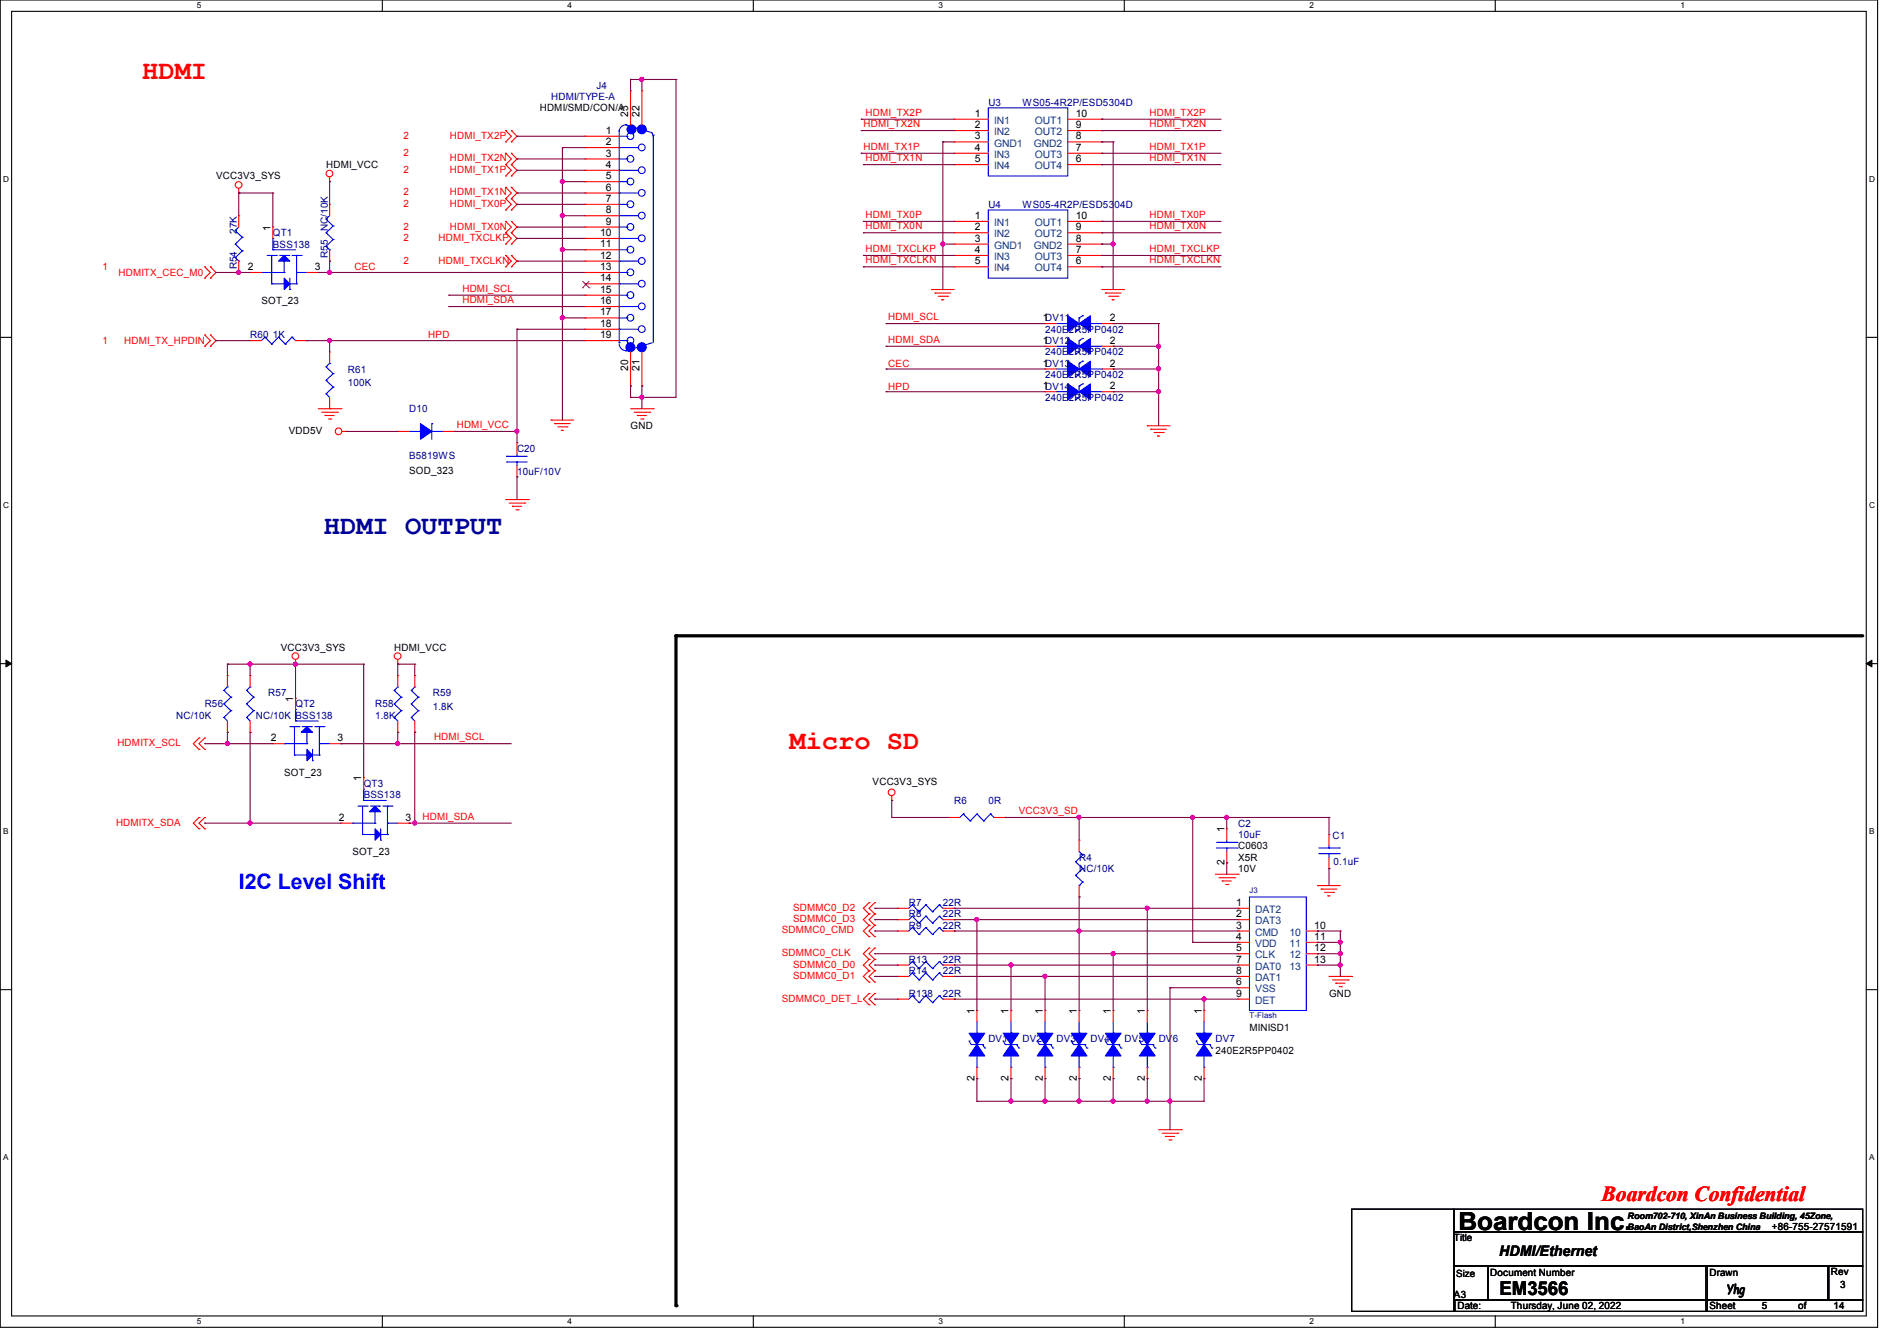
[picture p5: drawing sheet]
<svg xmlns="http://www.w3.org/2000/svg" width="297mm" height="210mm" viewBox="0 0 297 210" stroke-linecap="round" stroke-linejoin="round" font-family="sans-serif">
<path d="M0 0h294v207.9h-294zM1.8 1.8h290.4v204.3h-290.4z" fill="none" stroke="#000" stroke-width=".17"/>
<g fill="#fff">
<path d="M30.8 .2h.7v1.4h-.7z"/>
<path d="M30.8 206.2h.7v1.4h-.7z"/>
</g>
<path d="M59.9 0v1.8M59.9 206.1v1.8" fill="none" stroke="#000" stroke-width=".17"/>
<g fill="#fff">
<path d="M88.9 .2h.6v1.4h-.6z"/>
<path d="M88.9 206.2h.6v1.4h-.6z"/>
</g>
<path d="M117.9 0v1.8M117.9 206.1v1.8" fill="none" stroke="#000" stroke-width=".17"/>
<g fill="#fff">
<path d="M146.9 .2h.7v1.4h-.7z"/>
<path d="M146.9 206.2h.7v1.4h-.7z"/>
</g>
<path d="M176 0v1.8M176 206.1v1.8" fill="none" stroke="#000" stroke-width=".17"/>
<g fill="#fff">
<path d="M205 .2h.7v1.4h-.7z"/>
<path d="M205 206.2h.7v1.4h-.7z"/>
</g>
<path d="M234.1 0v1.8M234.1 206.1v1.8" fill="none" stroke="#000" stroke-width=".17"/>
<g fill="#fff">
<path d="M263.1 .2h.7v1.4h-.7z"/>
<path d="M263.1 206.2h.7v1.4h-.7z"/>
<path d="M.5 27.3h.9v1.4h-.9z"/>
<path d="M292.7 27.3h.8v1.4h-.8z"/>
<path d="M.5 78.4h.9v1.4h-.9z"/>
<path d="M292.7 78.4h.8v1.4h-.8z"/>
</g>
<path d="M0 52.8h1.8M292.2 52.8h1.8" fill="none" stroke="#000" stroke-width=".17"/>
<g fill="#fff">
<path d="M.5 129.5h.8v1.4h-.8z"/>
<path d="M292.7 129.5h.8v1.4h-.8z"/>
</g>
<path d="M0 103.9h1.8M292.2 103.9h1.8" fill="none" stroke="#000" stroke-width=".17"/>
<path d="M.9 103.4l.9 .5-.9 .5zM292.2 103.9l.9-.5v1z" fill="#000" stroke="#000" stroke-width=".16"/>
<g fill="#fff">
<path d="M.5 180.5h.8v1.4h-.8z"/>
<path d="M292.7 180.5h.8v1.4h-.8z"/>
</g>
<g fill="none" stroke="#000" stroke-width=".17">
<path d="M0 155h1.8M292.2 155h1.8M211.6 189.4h16v16h-16zM227.6 189.4h64v3.5h-64zM227.6 192.9h64v5.3h-64zM227.6 198.2h5.4v5.4h-5.4zM233 198.2h53.3v5.4h-53.3zM267.1 198.2h.1M267.1 198.2v5.4M267.3 198.2h18.8v5.4h-18.8zM286.3 198.2h5.3v5.4h-5.3zM227.8 203.6h39.5v1.8h-39.5z"/>
<path d="M267.1 203.6h24.5v1.8h-24.5z"/>
</g>
<path d="M291.6 99.6h-185.8v104.9" fill="none" stroke="#000" stroke-width=".51"/>
<g fill="#000">
<circle cx="105.8" cy="99.6" r=".25"/>
<circle cx="105.8" cy="204.5" r=".25"/>
</g>
<g fill="none" stroke="#f00" stroke-width=".17">
<path d="M98.7 14.2h.1M98.7 14.2v5.4M100.5 14.2h.1M100.5 14.2v5.4M149.4 18.7h.1M149.4 18.7h5.3M167.2 18.7h5.3M172.5 18.7h.1M37.4 30.2h.1M37.4 33.8h.1M37.4 29.5v.7M37.4 33.8v1.8"/>
<path d="M42.7 35.6h.1M42.7 35.6v1.7M51.6 28.4h.1M51.6 32h.1M51.6 27.7v.7M51.6 32v1.8M51.6 39.1v1.8M79.2 36.4h.1M79.2 38.2h.1M79.2 34.7h.1M79.2 31.1h.1M79.2 32.9h.1"/>
<path d="M79.2 29.3h.1M79.2 25.8h.1M79.2 27.6h.1M79.2 24h.1M79.2 20.4h.1M79.2 22.2h.1M79.2 36.4l.9 .9-.9 .9M79.2 34.7l.9 .9-.9 .8M79.2 31.1l.9 .9-.9 .9M79.2 29.3l.9 .9-.9 .9M79.2 25.8l.9 .9-.9 .9M79.2 24l.9 .9-.9 .9"/>
<path d="M79.2 20.4l.9 .9-.9 .9M80.1 38.2h.1M80.1 36.4h.1M80.1 34.7h.1M80.1 32.9h.1M80.1 31.1h.1M80.1 29.3h.1M80.1 27.6h.1M80.1 25.8h.1M80.1 24h.1M80.1 22.2h.1M80.1 20.4h.1"/>
<path d="M80.1 36.4l.8 .9-.8 .9M80.1 34.7l.8 .9-.8 .8M80.1 31.1l.8 .9-.8 .9M80.1 29.3l.8 .9-.8 .9M80.1 25.8l.8 .9-.8 .9M80.1 24l.8 .9-.8 .9M80.1 20.4l.8 .9-.8 .9M91.6 21.3h.1M91.6 23.1h.1M91.6 24.9h.1M91.6 26.7h.1M91.6 28.4h.1"/>
<path d="M91.6 30.2h.1M91.6 32h.1M91.6 33.8h.1M91.6 35.6h.1M91.6 37.3h.1M91.6 39.1h.1M91.6 21.3h5.3M91.6 23.1h5.3M91.6 24.9h5.3M91.6 26.7h5.3M91.6 28.4h5.3M91.6 30.2h5.3"/>
<path d="M91.6 32h5.3M91.6 33.8h5.3M91.6 35.6h5.3M91.6 37.3h5.3M91.6 39.1h5.3M149.4 34.7h.1M149.4 36.4h.1M149.4 38.2h.1M149.4 20.4h.1M149.4 24h.1M149.4 25.8h.1M149.4 22.2h.1"/>
<path d="M149.4 34.7h5.3M149.4 36.4h5.3M149.4 38.2h5.3M149.4 20.4h5.3M149.4 24h5.3M149.4 25.8h5.3M149.4 22.2h5.3M167.2 34.7h5.3M167.2 36.4h5.3M167.2 38.2h5.3M167.2 20.4h5.3M167.2 24h5.3"/>
<path d="M167.2 25.8h5.3M167.2 22.2h5.3M172.5 34.7h.1M172.5 36.4h.1M172.5 38.2h.1M172.5 20.4h.1M172.5 22.2h.1M172.5 24h.1M172.5 25.8h.1M32 43.6h.1M32 41.8h.1M32 54.2h.1"/>
<path d="M32 52.5h.1M32 41.8l.9 .9-.9 .9M32 52.5l.9 .8-.9 .9M32.9 41.8h.1M32.9 43.6h.1M32.9 52.5h.1M32.9 54.2h.1M32.9 41.8l.9 .9-.9 .9M32.9 52.5l.9 .8-.9 .9M37.4 42.7h.1M37.4 40.9v1.8M39.2 53.3h.1"/>
<path d="M39.2 42.7h.1M39.2 53.3h1.7M39.2 42.7h1.7M46.3 53.3h1.7M48 53.3h.1M48 42.7h1.8M49.8 42.7h.1M51.6 40.9h.1M51.6 55.1h.1M51.6 55.1v1.8M79.2 40h.1M79.2 41.8h.1"/>
<path d="M79.2 40l.9 .9-.9 .9M80.1 41.8h.1M80.1 40h.1M80.1 40l.8 .9-.8 .9M91.6 40.9h.1M91.6 42.7h.1M91.6 44.4h.1M91.6 46.2h.1M91.6 48h.1M91.6 49.8h.1M91.6 51.6h.1M91.6 53.3h.1"/>
<path d="M91.6 53.3h5.3M91.6 42.7h5.3M91.6 40.9h5.3M91.6 44.4h5.3M91.6 46.2h5.3M91.6 48h5.3M91.6 49.8h5.3M91.6 51.6h5.3M98.7 55.1v5.4M100.5 55.1v5.4M145.8 45.3h.1M145.8 45.3h3.6"/>
<path d="M146.4 45.9h.1M146.4 45.9h2.4M146.9 46.4h1.4M147.4 46.9h.1M147.4 46.9h.4M148.3 46.4h.1M149.4 40h.1M149.4 41.8h.1M149.4 40h5.3M149.4 41.8h5.3M163.6 57.8h.1M163.6 54.2h.1"/>
<path d="M163.6 50.7h.1M163.6 57.8h1.8M163.6 54.2h1.8M163.6 50.7h1.8M167.2 40h5.3M167.2 41.8h5.3M172.5 45.3h.1M172.5 40h.1M172.5 41.8h.1M172.5 45.3h3.6M172.5 57.8h1.8M172.5 54.2h1.8"/>
<path d="M172.5 50.7h1.8M173.1 45.9h.1M173.1 45.9h2.4M173.6 46.4h1.4M174.1 46.9h.1M174.1 46.9h.4M174.3 57.8h.1M174.3 54.2h.1M174.3 50.7h.1M175 46.4h.1M49.8 64h3.6M50.4 64.6h2.4"/>
<path d="M50.9 65.1h.1M50.9 65.1h1.4M51.4 65.6h.4M51.6 64h.1M51.6 62.2v1.8M51.8 65.6h.1M52.8 64.6h.1M53.4 64h.1M53.6 67.6h.7M54.3 67.6h.1M62.3 67.6h.1M62.3 67.6h1.8"/>
<path d="M69.4 67.6h1.8M71.2 67.6h.1M79.2 78.2h3.5M79.7 78.8h2.5M80.2 79.3h.1M80.2 79.3h1.5M80.8 79.8h.3M80.9 69.3h.1M80.9 74.7h.1M80.9 69.3v1.8M80.9 72.9v1.8M81.1 79.8h.1"/>
<path d="M82.2 78.8h.1M82.7 78.2h.1M86.3 65.8h.1M86.3 65.8h3.5M86.8 66.3h.1M86.8 66.3h2.5M87.3 66.8h1.5M87.9 67.4h.1M87.9 67.4h.3M88.8 66.8h.1M98.7 60.5h.1M98.7 64h3.6"/>
<path d="M99.3 64.6h2.4M99.8 65.1h.1M99.8 65.1h1.4M100.3 65.6h.4M100.5 60.5h.1M100.7 65.6h.1M101.7 64.6h.1M102.3 64h.1M163.6 61.3h.1M163.6 61.3h1.8M172.5 61.3h1.8M174.3 61.3h.1"/>
<path d="M179.6 66.7h.1M179.6 66.7h3.6M180.2 67.2h.1M180.2 67.2h2.4M180.7 67.7h1.4M181.2 68.3h.1M181.2 68.3h.4M182.1 67.7h.1M31.2 117.3h.1M31.2 115.6h.1M31.2 115.6l-.9 .9 .9 .8M32 117.3h.1"/>
<path d="M32 115.6h.1M32 115.6l-.8 .9 .8 .8M35.6 114.7h.1M35.6 105.8h.1M35.6 105.8v1.8M35.6 112.9v1.8M39.2 114.7h.1M39.2 105.8h.1M39.2 105.8v1.8M39.2 112.9v1.8M42.7 116.5h.1M42.7 116.5h1.8"/>
<path d="M46.3 104h.1M46.3 109.3h.1M46.3 103.3v.7M46.3 109.3v1.8M51.6 116.5h1.8M53.4 116.5h.1M62.3 104h.1M62.3 114.7h.1M62.3 105.8h.1M62.3 103.3v.7M62.3 105.8v1.8M62.3 112.9v1.8"/>
<path d="M64.9 114.7h.1M64.9 105.8h.1M64.9 105.8v1.8M64.9 112.9v1.8M31.2 129.8h.1M31.2 128h.1M31.2 128l-.9 .9 .9 .9M32 129.8h.1M32 128h.1M32 128l-.8 .9 .8 .9M53.4 128.9h.1M53.4 128.9h1.8"/>
<path d="M56.9 121.8h.1M56.9 121.8v1.8M62.3 128.9h1.8M64.1 128.9h.1M139.6 125.3h.1M139.6 124.6v.7M148.5 128h.1M148.5 128h1.8M155.6 128h1.8M157.4 128h.1M169 131.6h.1M169 131.6v1.7"/>
<path d="M169 138.7v1.8M190.3 136.9h3.5M190.8 137.5h2.5M191.3 138h.1M191.3 138h1.5M191.9 138.5h.3M192.1 129.8h.1M192.1 135.1h.1M192.1 129.8v1.8M192.1 133.3v1.8M192.2 138.5h.1M193.3 137.5h.1"/>
<path d="M193.8 136.9h.1M206.3 138.7h.1M206.3 138.7h3.5M206.8 139.2h.1M206.8 139.2h2.5M207.3 139.7h1.5M208.1 130.7h.1M208.1 136h.1M208.1 130.7v1.8M208.1 134.2v1.8M208.8 139.7h.1M136.1 141.4h.1"/>
<path d="M136.1 143.1h.1M136.1 144.9h.1M136.1 146.7h.1M136.1 148.5h.1M136.1 150.2h.1M136.1 152h.1M136.1 153.8h.1M136.1 155.6h.1M136.1 157.4h.1M136.1 141.4l-.9 .8 .9 .9M136.1 143.1l-.9 .9 .9 .9M136.1 144.9l-.9 .9 .9 .9"/>
<path d="M136.1 148.5l-.9 .9 .9 .8M136.1 150.2l-.9 .9 .9 .9M136.1 152l-.9 .9 .9 .9M136.1 155.6l-.9 .9 .9 .9M136.9 141.4h.1M136.9 143.1h.1M136.9 144.9h.1M136.9 146.7h.1M136.9 148.5h.1M136.9 150.2h.1M136.9 152h.1M136.9 153.8h.1"/>
<path d="M136.9 155.6h.1M136.9 157.4h.1M136.9 141.4l-.8 .8 .8 .9M136.9 143.1l-.8 .9 .8 .9M136.9 144.9l-.8 .9 .8 .9M136.9 148.5l-.8 .9 .8 .8M136.9 150.2l-.8 .9 .8 .9M136.9 152l-.8 .9 .8 .9M136.9 155.6l-.8 .9 .8 .9M140.5 151.1h.1M140.5 142.2h.1M140.5 152.9h.1"/>
<path d="M140.5 144h.1M140.5 156.5h.1M140.5 145.8h.1M140.5 152.9h1.8M140.5 151.1h1.8M140.5 142.2h1.8M140.5 144h1.8M140.5 145.8h1.8M140.5 156.5h1.8M147.6 152.9h1.8M147.6 151.1h1.8M147.6 142.2h1.8"/>
<path d="M147.6 144h1.8M147.6 145.8h1.8M147.6 156.5h1.8M149.4 151.1h.1M149.4 142.2h.1M149.4 152.9h.1M149.4 144h.1M149.4 156.5h.1M149.4 145.8h.1M153 158.2h.1M153 158.2v1.8M158.3 158.2h.1"/>
<path d="M158.3 158.2v1.8M163.6 158.2h.1M163.6 158.2v1.8M169 140.5h.1M169 158.2h.1M169 158.2v1.8M174.3 158.2h.1M174.3 158.2v1.8M179.6 158.2h.1M179.6 158.2v1.8M188.5 158.2h.1M188.5 158.2v1.8"/>
<path d="M193.8 151.1h.1M193.8 152.9h.1M193.8 142.2h.1M193.8 144h.1M193.8 145.8h.1M193.8 147.6h.1M193.8 149.4h.1M193.8 154.7h.1M193.8 156.5h.1M193.8 152.9h1.8M193.8 151.1h1.8M193.8 142.2h1.8"/>
<path d="M193.8 144h1.8M193.8 145.8h1.8M193.8 147.6h1.8M193.8 149.4h1.8M193.8 154.7h1.8M193.8 156.5h1.8M204.5 151.1h1.8M204.5 145.8h1.8M204.5 147.6h1.8M204.5 149.4h1.8M206.3 145.8h.1M206.3 147.6h.1"/>
<path d="M206.3 149.4h.1M206.3 151.1h.1M207.9 140.3h.1M207.9 140.3h.3M208.1 152.9h3.5M208.6 153.5h2.5M209.1 154h.1M209.1 154h1.5M209.7 154.5h.3M210 154.5h.1M211.1 153.5h.1M211.6 152.9h.1"/>
<path d="M153 168.9h.1M153 167.1v1.8M158.3 168.9h.1M158.3 167.1v1.8M163.6 168.9h.1M163.6 167.1v1.8M169 168.9h.1M169 167.1v1.8M174.3 168.9h.1M174.3 167.1v1.8M179.6 168.9h.1M179.6 167.1v1.8"/>
<path d="M181.4 176.9h3.6M181.9 177.5h2.5M182.5 178h.1M182.5 178h1.4M183 178.5h.3M183.3 178.5h.1M184.4 177.5h.1M185 176.9h.1M188.5 168.9h.1M188.5 167.1v1.8"/>
<circle cx="37.4" cy="29" r=".52"/>
<circle cx="51.6" cy="27.2" r=".52"/>
<circle cx="53" cy="67.5" r=".52"/>
<circle cx="46.3" cy="102.7" r=".52"/>
<circle cx="62.3" cy="102.7" r=".52"/>
<circle cx="139.6" cy="124.1" r=".52"/>
</g>
<g fill="none" stroke="#00f" stroke-width=".17">
<path d="M98 19.6h.1M98 19.6a1.04 1.04 0 0 0-1.1 1M98 19.6l4.1 1.2M154.7 16.9h12.5v10.7h-12.5zM36.8 36.1h.1M36.8 38.2h.1M36.8 36.1l1.1 1.1M36.8 38.2l1.1 1.1M37.4 35.6l-.6 .5M37.9 37.2h.1M37.9 39.3h.1M37.9 37.2l-1.1 1"/>
<path d="M37.9 39.3l-1.1 1M42.7 39.1h.1M42.7 37.3h.1M42.7 39.1h3.6M42.7 37.3v1.8M51.1 34.3h.1M51.1 36.4h.1M51.1 38.6h.1M51.1 34.3l1.1 1.1M51.1 36.4l1.1 1.1M51.1 38.6l.5 .5M51.6 39.1h.1"/>
<path d="M51.6 33.8l-.5 .5M52.2 35.4h.1M52.2 37.5h.1M52.2 35.4l-1.1 1M52.2 37.5l-1.1 1.1M96.9 23.1h.1M96.9 26.7h.1M96.9 30.2h.1M96.9 33.8h.1M96.9 37.3h.1M96.9 39.1h1.3M96.9 21.3h1.3"/>
<path d="M96.9 23.1h3M96.9 24.9h1.3M96.9 26.7h3M96.9 28.4h1.3M96.9 30.2h3M96.9 32h1.3M96.9 33.8h3M96.9 35.6h1.3M96.9 37.3h3M96.9 20.4v33.3M98.2 21.3h.1M98.2 24.9h.1"/>
<path d="M98.2 28.4h.1M98.2 32h.1M98.2 35.6h.1M98.2 39.1h.1M102 20.8l.2 .5M102.3 21.2h.1M102.3 21.2v32.5M154.7 32.9h12.5v10.7h-12.5zM36.8 40.3h.1M36.8 40.3l.6 .6M37.4 40.9h.1M40.9 42.7h.1"/>
<path d="M40.9 42.7h3.6M41.5 52.8h.1M41.5 52.8l-.6 .5M41.5 52.8l1 1.1M41.8 40h1.5M42.5 53.9h.1M42.5 44.4h.1M42.5 40v4.4M42.5 44.4h2M43.3 40h.1M43.6 52.8h.1M43.6 52.8l-1.1 1.1"/>
<path d="M43.6 52.8l1.1 1.1M43.8 40h1.4M44.5 44.4h.1M44.5 42.7h.1M44.5 40.9v1.8M44.7 53.9h.1M45.2 40h.1M45.4 45.3h.1M45.4 43.6v1.7M45.4 44.4h1M45.7 52.8h.1M45.7 52.8l-1 1.1"/>
<path d="M45.7 52.8l.6 .5M45.7 40h1.5M46.3 53.3h.1M46.4 44.4h.1M46.4 40h.1M46.4 42.7h.1M46.4 40v4.4M46.4 42.7h1.6M47.2 40h.1M51.1 59.6h.1M51.1 57.4h.1M51.1 59.6l1.1 1"/>
<path d="M51.1 57.4l1.1 1.1M51.6 56.9h.1M51.6 56.9l-.5 .5M52.2 58.5h.1M52.2 58.5l-1.1 1.1M96.9 40.9h.1M96.9 44.4h.1M96.9 48h.1M96.9 51.6h.1M96.9 53.7h.1M96.9 53.9a1.04 1.04 0 0 0 1.1 1M96.9 44.4h3"/>
<path d="M96.9 42.7h1.3M96.9 40.9h3M96.9 46.2h1.3M96.9 48h3M96.9 49.8h1.3M96.9 51.6h3M96.9 53.3h1.3M98 54.9h.1M98.2 42.7h.1M98.2 46.2h.1M98.2 49.8h.1M98.2 53.3h.1"/>
<path d="M102.1 53.7l-4.1 1.2M165.4 57.8h1.8M165.4 54.2h1.8M165.4 50.7h1.8M167.2 57.8h.1M167.2 54.2h.1M167.2 50.7h.1M168.4 59h.1M168.4 55.5h.1M168.4 51.9h.1M169 56.9h.1M169 53.3h.1"/>
<path d="M169 49.8h.1M169 49.8v1.8l-.6 .3M169 53.3v1.8l-.6 .4M169 56.9v1.8l-.6 .3M169.5 56.6h.1M169.5 53h.1M169.5 49.4h.1M169.5 56.6l-.5 .3M169.5 53l-.5 .3M169.5 49.4l-.5 .4M170.7 57.8h1.8M170.7 54.2h1.8"/>
<path d="M170.7 50.7h1.8M172.5 57.8h.1M172.5 54.2h.1M172.5 50.7h.1M51.1 61.7h.1M51.1 61.7l.5 .5M52.2 60.6h.1M52.2 60.6l-1.1 1.1M64.1 67.6h1.7M65.8 67.6h.1M67.6 66.3h.1M67.6 66.3v2.5"/>
<path d="M67.6 67.6h1.8M69.4 67.6h.1M79.3 72.3h.1M79.3 71.5h.1M79.3 72.3h3.2M79.3 71.5h3.2M80.9 71.5h.1M80.9 72.3h.1M80.9 71.1v.4M80.9 72.3v.6M165.4 61.3h1.8M167.2 61.3h.1"/>
<path d="M168.4 62.6h.1M169 60.5h.1M169 60.5v1.7l-.6 .4M169.5 60.1h.1M169.5 60.1l-.5 .4M170.7 61.3h1.8M172.5 61.3h.1M35.1 112.4h.1M35.1 110.2h.1M35.1 108.1h.1M35.1 112.4l.5 .5M35.1 110.2l1.1 1.1"/>
<path d="M35.1 108.1l1.1 1.1M35.6 107.6h.1M35.6 107.6l-.5 .5M36.2 111.3h.1M36.2 109.2h.1M36.2 111.3l-1.1 1.1M36.2 109.2l-1.1 1M38.6 112.4h.1M38.6 110.2h.1M38.6 108.1h.1M38.6 112.4l.6 .5M38.6 110.2l1.1 1.1"/>
<path d="M38.6 108.1l1.1 1.1M39.2 107.6h.1M39.2 107.6l-.6 .5M39.7 111.3h.1M39.7 109.2h.1M39.7 111.3l-1.1 1.1M39.7 109.2l-1.1 1M44.5 116.5h.1M44.5 116.5h3.5M45.4 113.8h1.4M46.1 118.2h.1M46.1 113.8v4.4"/>
<path d="M46.1 118.2h1.9M46.3 112.9h.1M46.3 111.1h.1M46.3 112.9h3.5M46.3 111.1v1.8M46.8 113.8h.1M47.3 113.8h1.5M48 118.2h.1M48 116.5h.1M48 114.7v1.8M48.8 113.8h.1M48.9 119.1h.1"/>
<path d="M48.9 117.3v1.8M48.9 118.2h1.1M49.3 113.8h1.4M50 118.2h.1M50 113.8h.1M50 116.5h.1M50 113.8v4.4M50 116.5h1.6M50.7 113.8h.1M61.7 112.4h.1M61.7 110.2h.1M61.7 108.1h.1"/>
<path d="M61.7 112.4l.6 .5M61.7 110.2l1.1 1.1M61.7 108.1l1.1 1.1M62.3 107.6h.1M62.3 107.6l-.6 .5M62.8 111.3h.1M62.8 109.2h.1M62.8 111.3l-1.1 1.1M62.8 109.2l-1.1 1M64.4 112.4h.1M64.4 110.2h.1M64.4 108.1h.1"/>
<path d="M64.4 112.4l.5 .5M64.4 110.2l1.1 1.1M64.4 108.1l1.1 1.1M64.9 107.6h.1M64.9 107.6l-.5 .5M65.5 111.3h.1M65.5 109.2h.1M65.5 111.3l-1.1 1.1M65.5 109.2l-1.1 1M55.2 128.9h.1M55.2 128.9h3.5M56 126.2h1.5"/>
<path d="M56.8 130.7h.1M56.8 126.2v4.5M56.8 130.7h1.9M56.9 125.3h.1M56.9 123.6h.1M56.9 125.3h3.6M56.9 123.6v1.7M57.5 126.2h.1M58 126.2h1.4M58.7 130.7h.1M58.7 128.9h.1M58.7 127.1v1.8"/>
<path d="M59.4 126.2h.1M59.6 131.6h.1M59.6 129.8v1.8M59.6 130.7h1.1M59.9 126.2h1.5M60.7 130.7h.1M60.7 126.2h.1M60.7 128.9h.1M60.7 126.2v4.5M60.7 128.9h1.6M61.4 126.2h.1M150.8 127.5h.1"/>
<path d="M150.8 127.5l-.5 .5M150.8 127.5l1.1 1.1M151.9 128.6h.1M153 127.5h.1M153 127.5l-1.1 1.1M153 127.5l1 1.1M154 128.6h.1M155.1 127.5h.1M155.1 127.5l-1.1 1.1M155.1 127.5l.5 .5M155.6 128h.1M168.4 135h.1"/>
<path d="M168.4 137.1h.1M168.4 135l1.1 1M168.4 137.1l1.1 1M169 138.7h.1M169 133.3l.5 .6M169.5 133.9h.1M169.5 136h.1M169.5 138.1h.1M169.5 133.9l-1.1 1.1M169.5 136l-1.1 1.1M169.5 138.1l-.5 .6M190.5 132.8h3.2"/>
<path d="M190.5 131.9h3.2M192.1 131.9h.1M192.1 132.8h.1M192.1 131.6v.3M192.1 132.8v.5M193.7 132.8h.1M193.7 131.9h.1M206.5 133.7h3.2M206.5 132.8h3.2M208.1 132.8h.1M208.1 133.7h.1M208.1 132.5v.3"/>
<path d="M208.1 133.7v.5M209.7 133.7h.1M209.7 132.8h.1M142.8 150.6h.1M142.8 141.7h.1M142.8 152.4h.1M142.8 143.5h.1M142.8 155.9h.1M142.8 145.2h.1M142.8 150.6l-.5 .5M142.8 150.6l1.1 1.1M142.8 141.7l-.5 .5"/>
<path d="M142.8 141.7l1.1 1.1M142.8 152.4l-.5 .5M142.8 152.4l1.1 1.1M142.8 143.5l-.5 .5M142.8 143.5l1.1 1.1M142.8 155.9l-.5 .6M142.8 155.9l1.1 1.1M142.8 145.2l-.5 .6M142.8 145.2l1.1 1.1M143.9 151.7h.1M143.9 142.8h.1M143.9 153.5h.1"/>
<path d="M143.9 144.6h.1M143.9 157h.1M143.9 146.3h.1M144.9 150.6h.1M144.9 141.7h.1M144.9 152.4h.1M144.9 143.5h.1M144.9 155.9h.1M144.9 145.2h.1M144.9 150.6l-1 1.1M144.9 150.6l1.1 1.1M144.9 141.7l-1 1.1"/>
<path d="M144.9 141.7l1.1 1.1M144.9 152.4l-1 1.1M144.9 152.4l1.1 1.1M144.9 143.5l-1 1.1M144.9 143.5l1.1 1.1M144.9 155.9l-1 1.1M144.9 155.9l1.1 1.1M144.9 145.2l-1 1.1M144.9 145.2l1.1 1.1M146 151.7h.1M146 142.8h.1M146 153.5h.1"/>
<path d="M146 144.6h.1M146 157h.1M146 146.3h.1M147.1 150.6h.1M147.1 141.7h.1M147.1 152.4h.1M147.1 143.5h.1M147.1 155.9h.1M147.1 145.2h.1M147.1 150.6l-1.1 1.1M147.1 150.6l.5 .5M147.1 141.7l-1.1 1.1"/>
<path d="M147.1 141.7l.5 .5M147.1 152.4l-1.1 1.1M147.1 152.4l.5 .5M147.1 143.5l-1.1 1.1M147.1 143.5l.5 .5M147.1 155.9l-1.1 1.1M147.1 155.9l.5 .6M147.1 145.2l-1.1 1.1M147.1 145.2l.5 .6M147.6 151.1h.1M147.6 142.2h.1M147.6 152.9h.1"/>
<path d="M147.6 144h.1M147.6 156.5h.1M147.6 145.8h.1M195.6 140.5h8.9v17.7h-8.9zM151.7 163h.1M151.7 163l.4 .6h1.7M153 161.8h.1M153 167.1h.1M153 160v1.8M153 165.4v1.7M153.8 163.6h.1M153.8 163.6l.4 .5"/>
<path d="M154.2 164.1h.1M157.1 163h.1M157.1 163l.3 .6h1.8M158.3 161.8h.1M158.3 167.1h.1M158.3 160v1.8M158.3 165.4v1.7M159.2 163.6h.1M159.2 163.6l.3 .5M159.5 164.1h.1M162.4 163h.1M162.4 163l.3 .6h1.8"/>
<path d="M163.6 161.8h.1M163.6 167.1h.1M163.6 160v1.8M163.6 165.4v1.7M164.5 163.6h.1M164.5 163.6l.3 .5M164.8 164.1h.1M167.7 163h.1M167.7 163l.4 .6h1.7M169 161.8h.1M169 167.1h.1M169 160v1.8"/>
<path d="M169 165.4v1.7M169.8 163.6h.1M169.8 163.6l.4 .5M170.2 164.1h.1M173.1 163h.1M173.1 163l.3 .6h1.8M174.3 161.8h.1M174.3 167.1h.1M174.3 160v1.8M174.3 165.4v1.7M175.2 163.6h.1M175.2 163.6l.3 .5"/>
<path d="M175.5 164.1h.1M178.4 163h.1M178.4 163l.3 .6h1.8M179.6 161.8h.1M179.6 167.1h.1M179.6 160v1.8M179.6 165.4v1.7M180.5 163.6h.1M180.5 163.6l.3 .5M180.8 164.1h.1M187.3 163h.1M187.3 163l.3 .6h1.8"/>
<path d="M188.5 161.8h.1M188.5 167.1h.1M188.5 160v1.8M188.5 165.4v1.7M189.4 163.6h.1M189.4 163.6l.3 .5M189.7 164.1h.1"/>
<circle cx="98.7" cy="24.9" r=".53"/>
<circle cx="98.7" cy="39.1" r=".53"/>
<circle cx="98.7" cy="32" r=".53"/>
<circle cx="98.7" cy="21.3" r=".53"/>
<circle cx="98.7" cy="28.4" r=".53"/>
<circle cx="98.7" cy="35.5" r=".53"/>
<circle cx="100.5" cy="33.8" r=".53"/>
<circle cx="100.5" cy="26.6" r=".53"/>
<circle cx="100.5" cy="30.2" r=".53"/>
<circle cx="100.5" cy="23.1" r=".53"/>
<circle cx="100.5" cy="37.3" r=".53"/>
<circle cx="98.7" cy="53.3" r=".53"/>
<circle cx="98.7" cy="46.2" r=".53"/>
<circle cx="98.7" cy="49.8" r=".53"/>
<circle cx="98.7" cy="42.7" r=".53"/>
<circle cx="100.5" cy="44.4" r=".53"/>
<circle cx="100.5" cy="51.5" r=".53"/>
<circle cx="100.5" cy="48" r=".53"/>
<circle cx="100.5" cy="40.9" r=".53"/>
</g>
<g fill="#00f" stroke="#00f" stroke-width=".17">
<path d="M44.5 40l.9 .9h-1.8z"/>
<path d="M44.5 43.6l.9 .8-.9 .9z"/>
<path d="M58.7 126.2l.9 .9h-1.8z"/>
<path d="M58.7 129.8l.9 .9-.9 .9z"/>
<path d="M48 113.8l.9 .9h-1.7z"/>
<path d="M48 117.3l.9 .9-.9 .9z"/>
<path d="M167.2 56.6l1.8 1.2-1.8 1.2z" fill-rule="evenodd"/>
<path d="M169 57.8l1.7-1.2v2.4z" fill-rule="evenodd"/>
<path d="M151.7 161.8h2.5l-1.2 1.8z" fill-rule="evenodd"/>
<path d="M153 163.6l1.2 1.8h-2.5z" fill-rule="evenodd"/>
<path d="M157.1 161.8h2.4l-1.2 1.8z" fill-rule="evenodd"/>
<path d="M158.3 163.6l1.2 1.8h-2.4z" fill-rule="evenodd"/>
<path d="M162.4 161.8h2.4l-1.2 1.8z" fill-rule="evenodd"/>
<path d="M163.6 163.6l1.2 1.8h-2.4z" fill-rule="evenodd"/>
<path d="M167.7 161.8h2.5l-1.2 1.8z" fill-rule="evenodd"/>
<path d="M169 163.6l1.2 1.8h-2.5z" fill-rule="evenodd"/>
<path d="M173.1 161.8h2.4l-1.2 1.8z" fill-rule="evenodd"/>
<path d="M174.3 163.6l1.2 1.8h-2.4z" fill-rule="evenodd"/>
<path d="M167.2 53l1.8 1.2-1.8 1.3z" fill-rule="evenodd"/>
<path d="M169 54.2l1.7-1.2v2.5z" fill-rule="evenodd"/>
<path d="M178.4 161.8h2.4l-1.2 1.8z" fill-rule="evenodd"/>
<path d="M179.6 163.6l1.2 1.8h-2.4z" fill-rule="evenodd"/>
<path d="M187.3 161.8h2.4l-1.2 1.8z" fill-rule="evenodd"/>
<path d="M188.5 163.6l1.2 1.8h-2.4z" fill-rule="evenodd"/>
<path d="M167.2 49.4l1.8 1.3-1.8 1.2z" fill-rule="evenodd"/>
<path d="M169 50.7l1.7-1.3v2.5z" fill-rule="evenodd"/>
<path d="M65.8 66.3l1.8 1.3-1.8 1.2z" fill-rule="evenodd"/>
<path d="M167.2 60.1l1.8 1.2-1.8 1.3z" fill-rule="evenodd"/>
<path d="M169 61.3l1.7-1.2v2.5z" fill-rule="evenodd"/>
<circle cx="100.5" cy="54.4" r=".7"/>
<circle cx="100.5" cy="20.3" r=".7"/>
<circle cx="98.9" cy="20.3" r=".7"/>
<circle cx="98.7" cy="54.4" r=".7"/>
</g>
<path d="M91.2 45.1h.1M91.2 44l1.1 1.1M92.3 45.1h.1M92.3 44l-1.1 1.1" fill="none" stroke="#804000" stroke-width=".16"/>
<g fill="none" stroke="#800040" stroke-width=".17">
<path d="M98.7 12.4h.1M98.7 12.4v1.8M98.7 12.4h7.1M100.5 12.4h.1M100.5 12.4v1.8M105.8 12.4h.1M105.8 12.4v49.8h-7.1M134.8 18.7h.1M134.8 18.7h14.6M172.5 18.7h.1M172.5 18.7h18.7M37.4 30.2h.1"/>
<path d="M37.4 30.2h5.3M37.4 30.2v3.6M42.7 30.2h.1M42.7 30.2v5.4M51.6 28.4h.1M51.6 28.4v3.6M80.9 37.3h.1M80.9 21.3h.1M80.9 24.9h.1M80.9 26.7h.1M80.9 30.2h.1M80.9 35.6h.1"/>
<path d="M80.9 32h.1M80.9 37.3h10.7M80.9 21.3h10.7M80.9 24.9h10.7M80.9 26.7h10.7M80.9 30.2h10.7M80.9 35.6h10.7M80.9 32h10.7M88.1 23.1h.1M88.1 33.8h.1M88.1 39.1h.1M88.1 28.4h.1"/>
<path d="M88.1 23.1v42.7M88.1 33.8h3.5M88.1 39.1h3.5M88.1 28.4h3.5M88.1 23.1h3.5M134.8 20.4h.1M134.8 24h.1M134.8 20.4h14.6M134.8 24h14.6M135.2 25.8h.1M135.2 36.4h.1M135.2 34.7h.1"/>
<path d="M135.2 25.8h14.2M135.2 36.4h14.2M135.2 34.7h14.2M147.6 38.2h.1M147.6 22.2h.1M147.6 22.2v23.1M147.6 22.2h1.8M147.6 38.2h1.8M172.5 34.7h.1M172.5 25.8h.1M172.5 20.4h.1M172.5 24h.1"/>
<path d="M172.5 36.4h.1M172.5 22.2h.1M172.5 38.2h.1M172.5 25.8h18.7M172.5 20.4h18.7M172.5 24h18.7M172.5 36.4h18.7M172.5 34.7h18.7M172.5 22.2h1.8M172.5 38.2h1.8M174.3 38.2h.1M174.3 22.2h.1"/>
<path d="M174.3 22.2v23.1M33.8 53.3h.1M33.8 42.7h.1M33.8 42.7h5.4M33.8 53.3h5.4M37.4 42.7h.1M48 53.3h.1M48 53.3h43.6M49.8 42.7h.1M49.8 42.7h41.8M51.6 42.7h.1M51.6 40.9h.1"/>
<path d="M51.6 53.3h.1M51.6 40.9v1.8M51.6 53.3v1.8M70.3 46.2h.1M70.3 48h.1M70.3 46.2h21.3M70.3 48h21.3M80.9 40.9h.1M80.9 51.6h.1M80.9 51.6v17.7M80.9 40.9h10.7M80.9 51.6h10.7"/>
<path d="M88.1 49.8h.1M88.1 49.8h3.5M135.2 41.8h.1M135.2 40h.1M135.2 41.8h14.2M135.2 40h14.2M138.7 50.7h.1M138.7 54.2h.1M138.7 57.8h.1M138.7 50.7h24.9M138.7 54.2h24.9M138.7 57.8h24.9"/>
<path d="M172.5 41.8h.1M172.5 40h.1M172.5 41.8h18.7M172.5 40h18.7M174.3 54.2h.1M174.3 50.7h.1M174.3 57.8h.1M174.3 50.7h7.1M174.3 54.2h7.1M174.3 57.8h7.1M181.4 50.7h.1M181.4 54.2h.1"/>
<path d="M181.4 57.8h.1M181.4 50.7v16M54.3 67.6h.1M54.3 67.6h8M71.2 67.6h.1M71.2 67.6h9.7M80.9 74.7h.1M80.9 67.6h.1M80.9 74.7v3.5M98.7 60.5h.1M98.7 62.2h.1M98.7 60.5v1.7"/>
<path d="M100.5 60.5h.1M100.5 62.2h.1M100.5 60.5v3.5M138.7 61.3h.1M138.7 61.3h24.9M174.3 61.3h.1M174.3 61.3h7.1M181.4 61.3h.1M32 116.5h.1M32 116.5h10.7M35.6 114.7h.1M35.6 104h.1"/>
<path d="M35.6 116.5h.1M35.6 104v1.8M35.6 114.7v1.8M35.6 104h21.3M39.2 114.7h.1M39.2 104h.1M39.2 104v1.8M39.2 114.7v14.2M46.3 104h.1M46.3 104v5.3M53.4 116.5h.1M53.4 116.5h26.7"/>
<path d="M56.9 104h.1M56.9 104v17.8M62.3 104h.1M62.3 114.7h.1M62.3 116.5h.1M62.3 104h2.6M62.3 104v1.8M62.3 114.7v1.8M64.9 104h.1M64.9 114.7h.1M64.9 104v1.8M64.9 114.7v14.2"/>
<path d="M32 128.9h.1M32 128.9h21.4M39.2 128.9h.1M64.1 128.9h.1M64.1 128.9h16M64.9 128.9h.1M139.6 125.3h.1M139.6 128h.1M139.6 125.3v2.7M139.6 128h8.9M157.4 128h.1M157.4 128h50.7"/>
<path d="M169 128h.1M169 128v3.6M186.7 128h.1M186.7 128v19.6M192.1 128h.1M192.1 135.1h.1M192.1 128v1.8M192.1 135.1v1.8M208.1 128h.1M208.1 136h.1M208.1 128v2.7M208.1 136v2.7"/>
<path d="M136.9 142.2h.1M136.9 144h.1M136.9 145.8h.1M136.9 149.4h.1M136.9 151.1h.1M136.9 152.9h.1M136.9 156.5h.1M136.9 142.2h3.6M136.9 144h3.6M136.9 145.8h3.6M136.9 149.4h56.9M136.9 151.1h3.6"/>
<path d="M136.9 152.9h3.6M136.9 156.5h3.6M149.4 142.2h.1M149.4 144h.1M149.4 145.8h.1M149.4 151.1h.1M149.4 152.9h.1M149.4 156.5h.1M149.4 142.2h44.4M149.4 144h44.4M149.4 145.8h44.4M149.4 151.1h44.4"/>
<path d="M149.4 152.9h44.4M149.4 156.5h44.4M153 144h.1M153 144v14.2M158.3 151.1h.1M158.3 151.1v7.1M163.6 152.9h.1M163.6 152.9v5.3M169 140.5h.1M169 145.8h.1M169 140.5v17.7M174.3 149.4h.1"/>
<path d="M174.3 149.4v8.8M179.6 142.2h.1M179.6 142.2v16M183.2 154.7h.1M183.2 154.7h10.6M183.2 154.7v22.2M186.7 147.6h.1M186.7 147.6h7.1M188.5 156.5h.1M188.5 156.5v1.7M206.3 145.8h.1M206.3 147.6h.1"/>
<path d="M206.3 149.4h.1M206.3 151.1h.1M206.3 145.8h3.5M206.3 147.6h3.5M206.3 149.4h3.5M206.3 151.1h3.5M209.8 145.8h.1M209.8 147.6h.1M209.8 149.4h.1M209.8 151.1h.1M209.8 145.8v7.1M153 168.9h.1"/>
<path d="M153 172.5h.1M153 168.9v3.6M158.3 168.9h.1M158.3 172.5h.1M158.3 168.9v3.6M163.6 168.9h.1M163.6 172.5h.1M163.6 168.9v3.6M169 168.9h.1M169 172.5h.1M169 168.9v3.6M174.3 168.9h.1"/>
<path d="M174.3 172.5h.1M174.3 168.9v3.6M179.6 168.9h.1M179.6 172.5h.1M179.6 168.9v3.6M183.2 172.5h.1M188.5 168.9h.1M188.5 168.9v3.6h-35.5"/>
</g>
<g fill="#f0f" stroke="#f0f" stroke-width=".17">
<circle cx="39.1" cy="128.9" r=".32"/>
<circle cx="39.1" cy="104" r=".32"/>
<circle cx="100.5" cy="12.4" r=".32"/>
<circle cx="88" cy="49.8" r=".32"/>
<circle cx="88" cy="28.4" r=".32"/>
<circle cx="88" cy="33.8" r=".32"/>
<circle cx="181.4" cy="54.2" r=".32"/>
<circle cx="35.6" cy="116.4" r=".32"/>
<circle cx="88" cy="39.1" r=".32"/>
<circle cx="181.4" cy="57.8" r=".32"/>
<circle cx="181.4" cy="61.3" r=".32"/>
<circle cx="51.6" cy="42.7" r=".32"/>
<circle cx="80.9" cy="67.5" r=".32"/>
<circle cx="37.4" cy="42.7" r=".32"/>
<circle cx="62.3" cy="116.4" r=".32"/>
<circle cx="147.6" cy="38.2" r=".32"/>
<circle cx="174.3" cy="38.2" r=".32"/>
<circle cx="100.5" cy="62.2" r=".32"/>
<circle cx="46.2" cy="104" r=".32"/>
<circle cx="51.6" cy="53.3" r=".32"/>
<circle cx="64.9" cy="128.9" r=".32"/>
<circle cx="186.7" cy="128" r=".32"/>
<circle cx="168.9" cy="128" r=".32"/>
<circle cx="192" cy="128" r=".32"/>
<circle cx="179.6" cy="142.2" r=".32"/>
<circle cx="152.9" cy="144" r=".32"/>
<circle cx="168.9" cy="145.8" r=".32"/>
<circle cx="209.8" cy="147.6" r=".32"/>
<circle cx="174.3" cy="149.3" r=".32"/>
<circle cx="209.8" cy="149.3" r=".32"/>
<circle cx="158.3" cy="151.1" r=".32"/>
<circle cx="209.8" cy="151.1" r=".32"/>
<circle cx="163.6" cy="152.9" r=".32"/>
<circle cx="183.2" cy="172.4" r=".32"/>
<circle cx="188.5" cy="156.4" r=".32"/>
<circle cx="158.3" cy="172.4" r=".32"/>
<circle cx="163.6" cy="172.4" r=".32"/>
<circle cx="174.3" cy="172.4" r=".32"/>
<circle cx="179.6" cy="172.4" r=".32"/>
<circle cx="168.9" cy="172.4" r=".32"/>
</g>
<g font-size="4.2" fill="#f00">
<text x="22.3" y="12.4">HDMI</text>
<text x="123.6" y="117.3">Micro SD</text>
</g>
<text font-size="4.2" fill="#000080" x="50.7" y="83.6">HDMI OUTPUT</text>
<text font-size="3.9" x="228.4" y="192.7">Boardcon Inc.</text>
<text font-size="3.3" fill="#00f" x="37.4" y="139.2">I2C Level Shift</text>
<text font-size="3.3" fill="#f00" x="250.7" y="188.1">Boardcon Confidential</text>
<text font-size="3" x="234.7" y="202.8">EM3566</text>
<text font-size="2.3" x="234.7" y="196.8">HDMI/Ethernet</text>
<text font-size="2.1" x="270.3" y="202.7">Yhg</text>
<g font-size="1.6">
<text x="84.5" y="17.4">HDMI/SMD/CON/A</text>
<text x="94.8" y="21">1</text>
<text x="94.8" y="22.7">2</text>
<text x="98.3" y="18.3" transform="rotate(-90 98.3 18.3)">23</text>
<text x="100.1" y="18.3" transform="rotate(-90 100.1 18.3)">22</text>
<text x="152.6" y="18.3">1</text>
<text x="152.6" y="20.1">2</text>
<text x="152.6" y="23.6">4</text>
<text x="152.6" y="21.8">3</text>
<text x="168.4" y="18.3">10</text>
<text x="168.4" y="20.1">9</text>
<text x="168.4" y="21.8">8</text>
<text x="168.4" y="23.6">7</text>
<text x="33.8" y="28.1">VCC3V3_SYS</text>
<text x="51.1" y="26.3">HDMI_VCC</text>
<text x="94.8" y="24.5">3</text>
<text x="94.8" y="26.3">4</text>
<text x="94.8" y="28.1">5</text>
<text x="94.8" y="29.8">6</text>
<text x="152.6" y="25.4">5</text>
<text x="168.4" y="25.4">6</text>
<text x="94.8" y="31.6">7</text>
<text x="94.8" y="33.4">8</text>
<text x="94.8" y="35.2">9</text>
<text x="152.6" y="34.3">1</text>
<text x="168.4" y="34.3">10</text>
<text x="42.3" y="36.1" transform="rotate(-90 42.3 36.1)">1</text>
<text x="93.9" y="37">10</text>
<text x="93.9" y="38.7">11</text>
<text x="93.9" y="40.5">12</text>
<text x="152.6" y="36.1">2</text>
<text x="152.6" y="39.6">4</text>
<text x="152.6" y="41.4">5</text>
<text x="152.6" y="37.8">3</text>
<text x="168.4" y="36.1">9</text>
<text x="168.4" y="37.8">8</text>
<text x="168.4" y="39.6">7</text>
<text x="168.4" y="41.4">6</text>
<text x="38.8" y="42.3">2</text>
<text x="40.9" y="47.7">SOT_23</text>
<text x="49.3" y="42.3">3</text>
<text x="93.9" y="42.3">13</text>
<text x="93.9" y="44.1">14</text>
<text x="93.9" y="45.8">15</text>
<text x="93.9" y="47.6">16</text>
<text x="93.9" y="49.4">17</text>
<text x="93.9" y="51.2">18</text>
<text x="93.9" y="53">19</text>
<text x="163.3" y="53.8">1DV12</text>
<text x="163.3" y="50.3">1DV11</text>
<text x="173.8" y="53.8">2</text>
<text x="173.8" y="50.3">2</text>
<text x="98.3" y="58.1" transform="rotate(-90 98.3 58.1)">20</text>
<text x="100.1" y="58.1" transform="rotate(-90 100.1 58.1)">21</text>
<text x="163.3" y="57.4">1DV13</text>
<text x="173.8" y="57.4">2</text>
<text x="163.3" y="61">1DV14</text>
<text x="173.8" y="61">2</text>
<text x="45.2" y="67.9">VDD5V</text>
<text x="98.7" y="67.2">GND</text>
<text x="64.1" y="74.2">SOD_323</text>
<text x="43.9" y="101.9">VCC3V3_SYS</text>
<text x="61.7" y="101.9">HDMI_VCC</text>
<text x="45.9" y="109.9" transform="rotate(-90 45.9 109.9)">1</text>
<text x="42.4" y="116.1">2</text>
<text x="52.8" y="116.1">3</text>
<text x="44.5" y="121.5">SOT_23</text>
<text x="56.6" y="122.3" transform="rotate(-90 56.6 122.3)">1</text>
<text x="136.6" y="122.9">VCC3V3_SYS</text>
<text x="53" y="128.5">2</text>
<text x="63.5" y="128.5">3</text>
<text x="191.7" y="130.3" transform="rotate(-90 191.7 130.3)">1</text>
<text x="55.2" y="133.9">SOT_23</text>
<text x="191.7" y="135.5" transform="rotate(-90 191.7 135.5)">2</text>
<text x="193.9" y="133">C0603</text>
<text x="193.9" y="134.8">X5R</text>
<text x="193.9" y="136.6">10V</text>
<text x="193.5" y="141.9">1</text>
<text x="193.5" y="143.6">2</text>
<text x="193.5" y="145.4">3</text>
<text x="193.5" y="147.2">4</text>
<text x="193.5" y="149">5</text>
<text x="205.8" y="145.4">10</text>
<text x="205.8" y="147.2">11</text>
<text x="205.8" y="149">12</text>
<text x="193.5" y="150.7">7</text>
<text x="193.5" y="152.5">8</text>
<text x="193.5" y="154.3">6</text>
<text x="205.8" y="150.7">13</text>
<text x="152.6" y="158.8" transform="rotate(-90 152.6 158.8)">1</text>
<text x="157.9" y="158.8" transform="rotate(-90 157.9 158.8)">1</text>
<text x="163.3" y="158.8" transform="rotate(-90 163.3 158.8)">1</text>
<text x="168.6" y="158.8" transform="rotate(-90 168.6 158.8)">1</text>
<text x="173.9" y="158.8" transform="rotate(-90 173.9 158.8)">1</text>
<text x="179.3" y="158.8" transform="rotate(-90 179.3 158.8)">1</text>
<text x="188.1" y="158.8" transform="rotate(-90 188.1 158.8)">1</text>
<text x="193.5" y="156.1">9</text>
<text x="195.6" y="161.5">MINISD1</text>
<text x="208.1" y="156.1">GND</text>
<text x="190.3" y="165">240E2R5PP0402</text>
<text x="152.6" y="169.2" transform="rotate(-90 152.6 169.2)">2</text>
<text x="157.9" y="169.2" transform="rotate(-90 157.9 169.2)">2</text>
<text x="163.3" y="169.2" transform="rotate(-90 163.3 169.2)">2</text>
<text x="168.6" y="169.2" transform="rotate(-90 168.6 169.2)">2</text>
<text x="173.9" y="169.2" transform="rotate(-90 173.9 169.2)">2</text>
<text x="179.3" y="169.2" transform="rotate(-90 179.3 169.2)">2</text>
<text x="188.1" y="169.2" transform="rotate(-90 188.1 169.2)">2</text>
<text x="227.6" y="194.4">Title</text>
<text x="277.4" y="192.6">+86-755-27571591</text>
<text x="227.6" y="203.2">A3</text>
<text x="228" y="200">Size</text>
<text x="233.3" y="199.9">Document Number</text>
<text x="267.6" y="199.9">Drawn</text>
<text x="286.7" y="199.7">Rev</text>
<text x="288.1" y="201.6">3</text>
<text x="228.2" y="205">Date:</text>
<text x="236.5" y="205">Thursday, June 02, 2022</text>
<text x="267.6" y="205">Sheet</text>
<text x="275.8" y="205">5</text>
<text x="281.5" y="205">of</text>
<text x="287" y="205">14</text>
</g>
<g font-size="1.6" fill="#000080">
<text x="86.3" y="15.7">HDMI/TYPE-A</text>
<text x="93.4" y="13.9">J4</text>
<text x="154.7" y="16.6">U3</text>
<text x="160.1" y="16.6">WS05-4R2P/ESD5304D</text>
<text x="154.7" y="32.6">U4</text>
<text x="160.1" y="32.6">WS05-4R2P/ESD5304D</text>
<text x="42.7" y="37">QT1</text>
<text x="42.7" y="38.8">BSS138</text>
<text x="39.2" y="53">R60</text>
<text x="42.7" y="53">1K</text>
<text x="163.6" y="52.1">240E2R5PP0402</text>
<text x="54.4" y="58.3">R61</text>
<text x="163.6" y="59.2">240E2R5PP0402</text>
<text x="163.6" y="55.7">240E2R5PP0402</text>
<text x="54.4" y="60.5">100K</text>
<text x="64.1" y="64.6">D10</text>
<text x="163.6" y="62.8">240E2R5PP0402</text>
<text x="64.1" y="71.8">B5819WS</text>
<text x="80.9" y="70.8">C20</text>
<text x="80.9" y="74.3">10uF/10V</text>
<text x="27.6" y="112.6">NC/10K</text>
<text x="32" y="110.8">R56</text>
<text x="40" y="112.6">NC/10K BSS138</text>
<text x="42" y="109">R57</text>
<text x="46.3" y="110.8">QT2</text>
<text x="58.7" y="110.8">R58</text>
<text x="58.7" y="112.6">1.8K</text>
<text x="67.8" y="109">R59</text>
<text x="67.8" y="111.1">1.8K</text>
<text x="56.9" y="123.2">QT3</text>
<text x="56.9" y="125">BSS138</text>
<text x="149.4" y="125.9">R6</text>
<text x="154.7" y="125.9">0R</text>
<text x="193.9" y="129.5">C2</text>
<text x="193.9" y="131.2">10uF</text>
<text x="208.6" y="131.4">C1</text>
<text x="169" y="134.8">R4</text>
<text x="169" y="136.6">NC/10K</text>
<text x="208.8" y="135.5">0.1uF</text>
<text x="142.3" y="141.9">R7</text>
<text x="142.3" y="143.7">R8</text>
<text x="147.6" y="141.9">22R</text>
<text x="147.6" y="143.7">22R</text>
<text x="142.3" y="145.5">R9</text>
<text x="147.6" y="145.5">22R</text>
<text x="142.3" y="150.8">R13</text>
<text x="142.3" y="152.6">R14</text>
<text x="147.6" y="150.8">22R</text>
<text x="147.6" y="152.6">22R</text>
<text x="142.3" y="156.1">R138</text>
<text x="147.6" y="156.1">22R</text>
<text x="154.7" y="163.2">DV1</text>
<text x="160.1" y="163.2">DV2</text>
<text x="165.4" y="163.2">DV3</text>
<text x="170.7" y="163.2">DV4</text>
<text x="176.1" y="163.2">DV5</text>
<text x="181.4" y="163.2">DV6</text>
<text x="190.3" y="163.2">DV7</text>
</g>
<g font-size="1.6" fill="#f00">
<text x="63.2" y="21.7">2</text>
<text x="70.4" y="21.7">HDMI_TX2P</text>
<text x="135.2" y="19.9">HDMI_TX2N</text>
<text x="135.2" y="23.5">HDMI_TX1P</text>
<text x="135.5" y="18.1">HDMI_TX2P</text>
<text x="180" y="18.1">HDMI_TX2P</text>
<text x="180" y="19.9">HDMI_TX2N</text>
<text x="180" y="23.5">HDMI_TX1P</text>
<text x="63.2" y="27.1">2</text>
<text x="63.2" y="24.4">2</text>
<text x="70.4" y="27.1">HDMI_TX1P</text>
<text x="70.4" y="25.3">HDMI_TX2N</text>
<text x="135.5" y="25.2">HDMI_TX1N</text>
<text x="180" y="25.2">HDMI_TX1N</text>
<text x="63.2" y="35.9">2</text>
<text x="63.2" y="32.4">2</text>
<text x="63.2" y="30.6">2</text>
<text x="70.4" y="35.9">HDMI_TX0N</text>
<text x="70.4" y="32.4">HDMI_TX0P</text>
<text x="70.4" y="30.6">HDMI_TX1N</text>
<text x="135.5" y="35.9">HDMI_TX0N</text>
<text x="135.5" y="34.1">HDMI_TX0P</text>
<text x="180" y="34.1">HDMI_TX0P</text>
<text x="180" y="35.9">HDMI_TX0N</text>
<text x="63.2" y="41.3">2</text>
<text x="63.2" y="37.7">2</text>
<text x="68.7" y="41.3">HDMI_TXCLKN</text>
<text x="68.7" y="37.7">HDMI_TXCLKP</text>
<text x="135.5" y="41.2">HDMI_TXCLKN</text>
<text x="135.5" y="39.5">HDMI_TXCLKP</text>
<text x="180" y="41.2">HDMI_TXCLKN</text>
<text x="180" y="39.5">HDMI_TXCLKP</text>
<text x="16" y="42.3">1</text>
<text x="18.5" y="43.2">HDMITX_CEC_M0</text>
<text x="55.5" y="42.3">CEC</text>
<text x="72.4" y="45.7">HDMI_SCL</text>
<text x="72.4" y="47.5">HDMI_SDA</text>
<text x="16" y="53.9">1</text>
<text x="19.4" y="53.9">HDMI_TX_HPDIN</text>
<text x="67.1" y="53">HPD</text>
<text x="139.1" y="50.1">HDMI_SCL</text>
<text x="139.1" y="53.7">HDMI_SDA</text>
<text x="139.1" y="57.4">CEC</text>
<text x="139.1" y="61">HPD</text>
<text x="71.5" y="67">HDMI_VCC</text>
<text x="18.4" y="116.8">HDMITX_SCL</text>
<text x="67.9" y="115.9">HDMI_SCL</text>
<text x="18.2" y="129.3">HDMITX_SDA</text>
<text x="66.2" y="128.4">HDMI_SDA</text>
<text x="159.5" y="127.5">VCC3V3_SD</text>
<text x="124.2" y="142.6">SDMMC0_D2</text>
<text x="122.4" y="146.2">SDMMC0_CMD</text>
<text x="122.4" y="149.7">SDMMC0_CLK</text>
<text x="124.2" y="144.4">SDMMC0_D3</text>
<text x="124.2" y="151.5">SDMMC0_D0</text>
<text x="124.2" y="153.3">SDMMC0_D1</text>
<text x="122.4" y="156.8">SDMMC0_DET_L</text>
</g>
<g font-size="1.6" fill="#004080">
<text x="155.6" y="19.4">IN1</text>
<text x="155.6" y="21.2">IN2</text>
<text x="155.6" y="22.9">GND1</text>
<text x="161.9" y="22.9">GND2</text>
<text x="162" y="19.4">OUT1</text>
<text x="162" y="21.2">OUT2</text>
<text x="155.6" y="24.7">IN3</text>
<text x="155.6" y="26.5">IN4</text>
<text x="162" y="24.7">OUT3</text>
<text x="162" y="26.5">OUT4</text>
<text x="155.6" y="35.4">IN1</text>
<text x="162" y="35.4">OUT1</text>
<text x="155.6" y="37.2">IN2</text>
<text x="155.6" y="40.7">IN3</text>
<text x="155.6" y="38.9">GND1</text>
<text x="161.9" y="38.9">GND2</text>
<text x="162" y="37.2">OUT2</text>
<text x="162" y="40.7">OUT3</text>
<text x="155.6" y="42.5">IN4</text>
<text x="162" y="42.5">OUT4</text>
<text x="196.5" y="143">DAT2</text>
<text x="196.5" y="144.7">DAT3</text>
<text x="196.5" y="146.5">CMD</text>
<text x="196.5" y="148.3">VDD</text>
<text x="201.9" y="146.5">10</text>
<text x="201.9" y="148.3">11</text>
<text x="196.5" y="151.8">DAT0</text>
<text x="196.5" y="153.6">DAT1</text>
<text x="196.5" y="150.1">CLK</text>
<text x="196.5" y="155.4">VSS</text>
<text x="201.9" y="150.1">12</text>
<text x="201.9" y="151.8">13</text>
<text x="196.5" y="157.2">DET</text>
</g>
<g font-size="1.5" fill="#000080">
<text x="37.1" y="36.6" transform="rotate(-90 37.1 36.6)">27K</text>
<text x="51.3" y="40.3" transform="rotate(-90 51.3 40.3)">R55</text>
<text x="51.3" y="36.1" transform="rotate(-90 51.3 36.1)">NC/10K</text>
<text x="37.1" y="42.1" transform="rotate(-90 37.1 42.1)">R54</text>
</g>
<g font-size="1.4">
<text x="254.8" y="190.8">Room702-710, XinAn Business Building, 45Zone,</text>
<text x="254.8" y="192.6">BaoAn District,Shenzhen China</text>
</g>
<g font-size="1.3">
<text x="30.8" y="1.3">5</text>
<text x="88.9" y="1.3">4</text>
<text x="146.9" y="1.3">3</text>
<text x="205" y="1.3">2</text>
<text x="263.1" y="1.3">1</text>
<text x=".5" y="28.4">D</text>
<text x="292.6" y="28.4">D</text>
<text x=".5" y="79.5">C</text>
<text x="292.6" y="79.5">C</text>
<text x=".5" y="130.6">B</text>
<text x="292.6" y="130.6">B</text>
<text x=".5" y="181.7">A</text>
<text x="292.6" y="181.7">A</text>
<text x="30.8" y="207.4">5</text>
<text x="88.9" y="207.4">4</text>
<text x="146.9" y="207.4">3</text>
<text x="205" y="207.4">2</text>
<text x="263.1" y="207.4">1</text>
</g>
<g font-size="1.2" fill="#000080">
<text x="195.6" y="139.8">J3</text>
<text x="195.6" y="159.4">T-Flash</text>
</g>
</svg>
